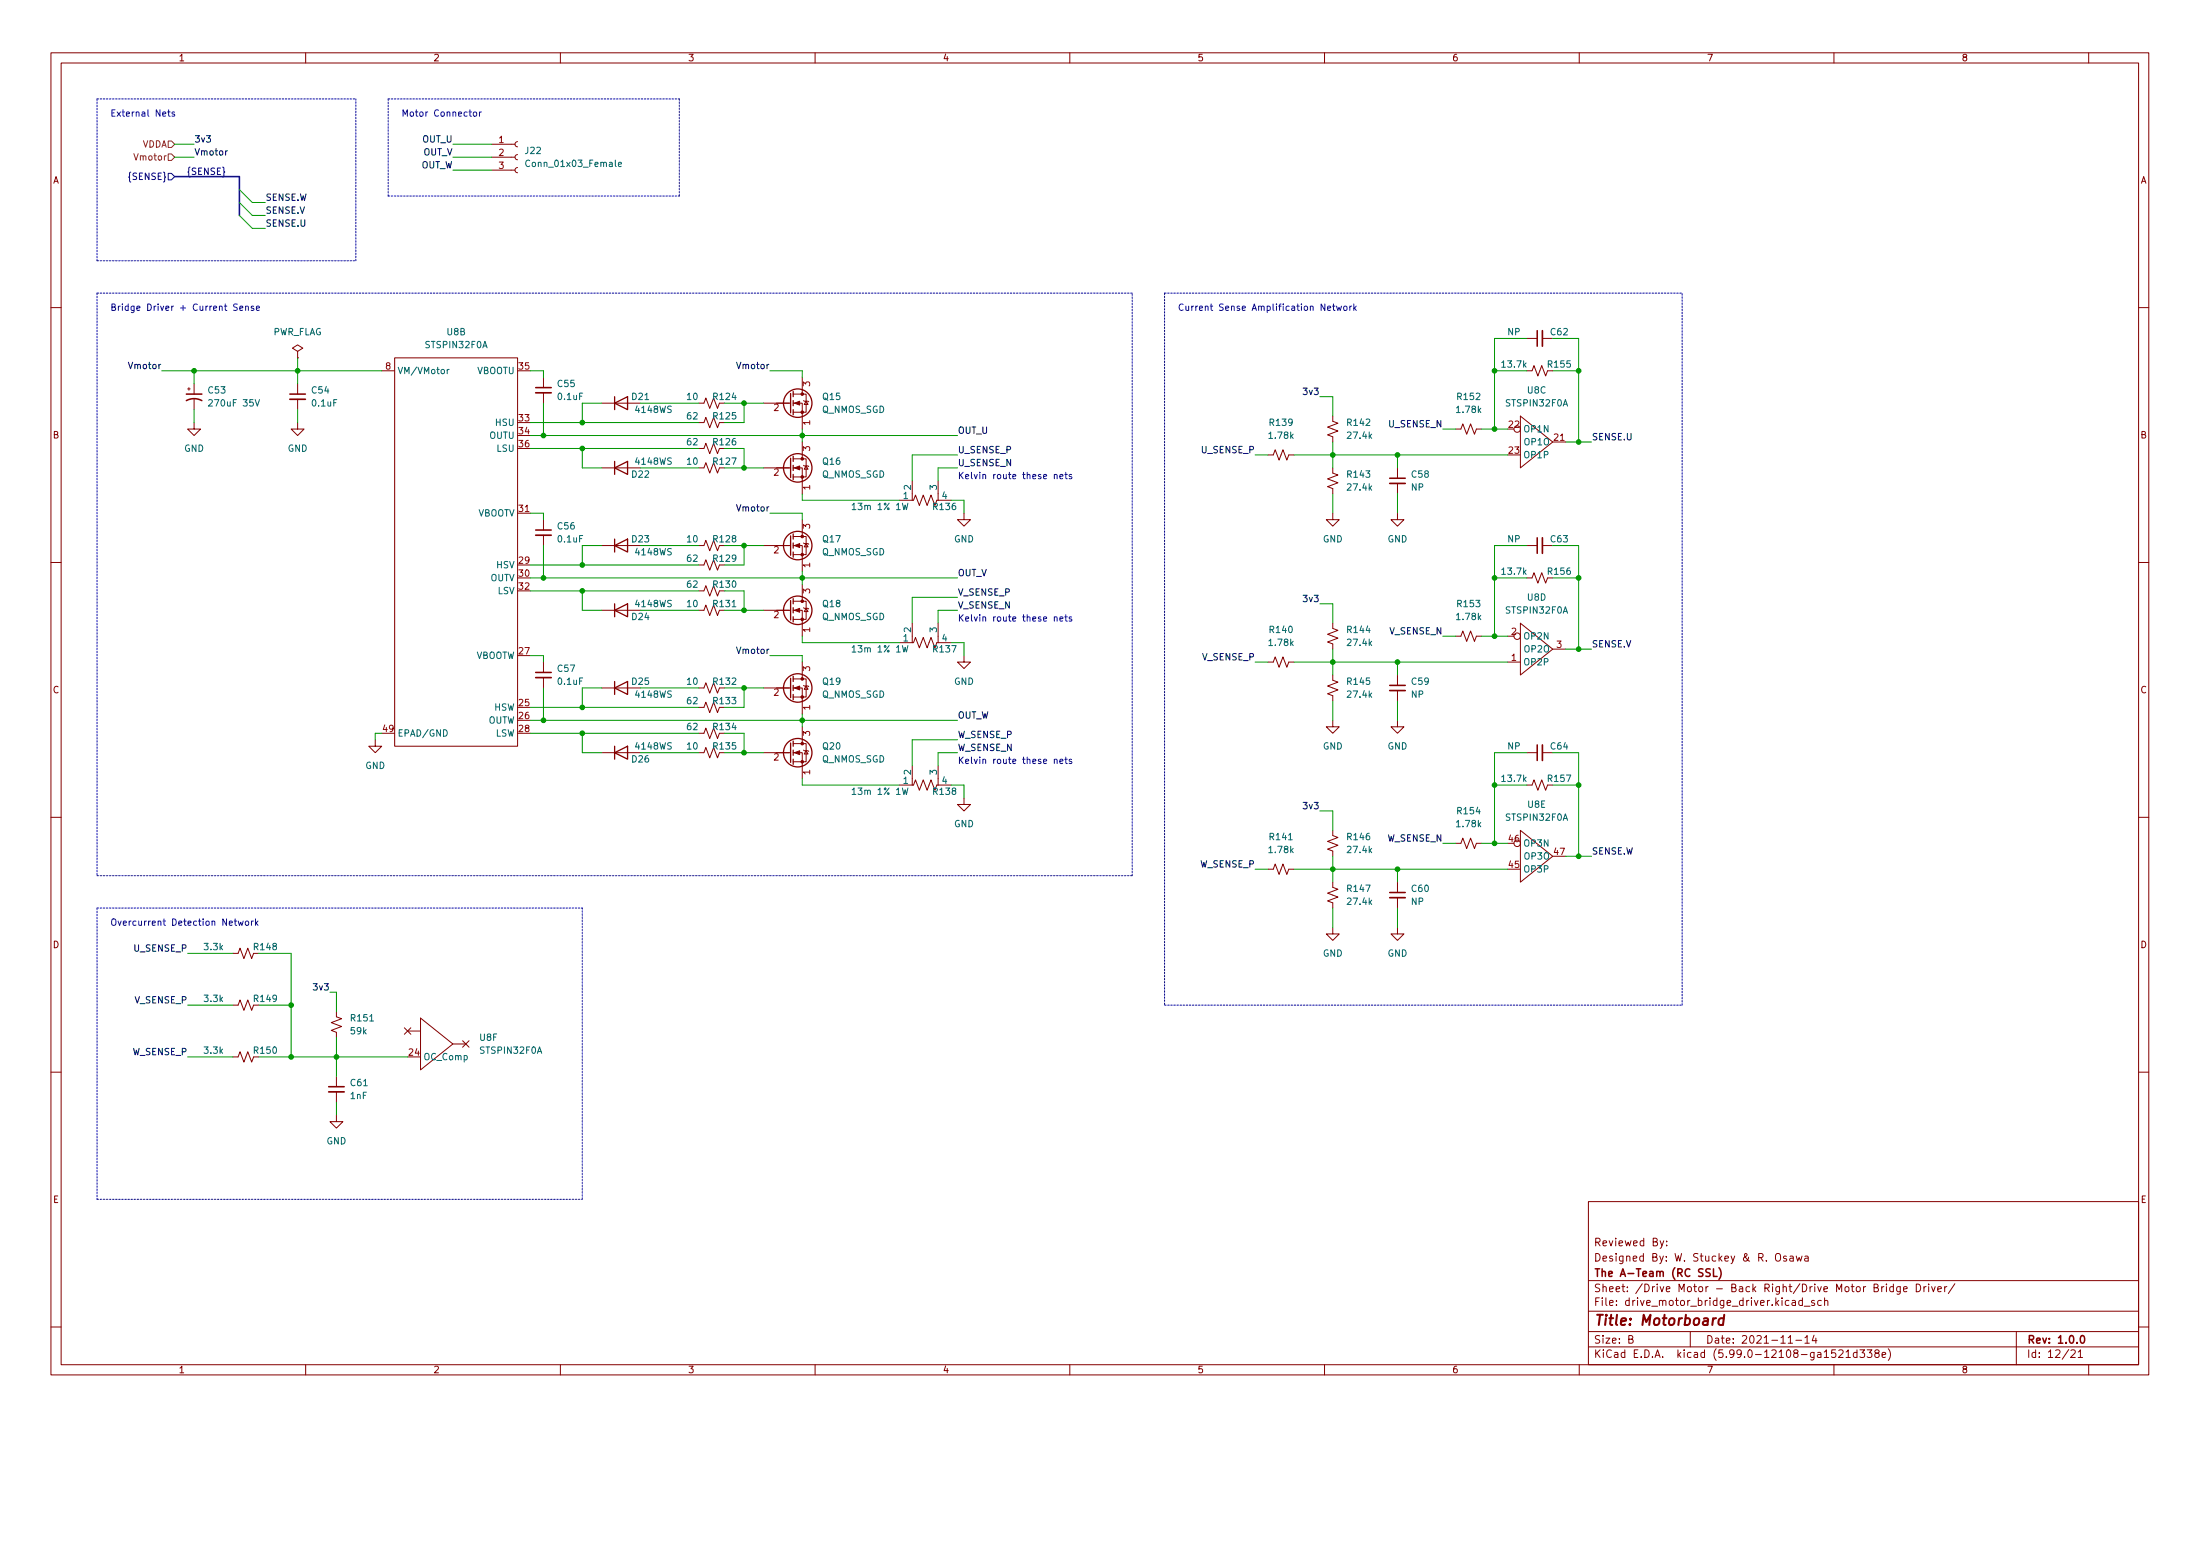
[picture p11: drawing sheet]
<svg xmlns="http://www.w3.org/2000/svg" width="297mm" height="210mm" viewBox="0 0 297 210" stroke-linecap="round" stroke-linejoin="round" font-family="sans-serif">
<g fill="none" stroke="#840000" stroke-width=".14">
<path d="M6.9 7.1h283.2v178.4h-283.2zM8.3 8.5h280.4v175.7h-280.4zM41.3 7.1v1.4M66.4 19.5h3.1M69.9 19.1l-.3 .1-.1 .3 .1 .2 .3 .1M75.7 7.1v1.4M110.1 7.1v1.4M144.4 7.1v1.4M178.8 7.1v1.4M213.2 7.1v1.4M247.6 7.1v1.4M282 7.1v1.4"/>
<path d="M66.4 23h3.1M66.4 21.2h3.1M69.9 22.6l-.3 .1-.1 .3 .1 .2 .3 .1M69.9 20.9l-.3 .1-.1 .2 .1 .3 .3 .1M6.9 41.5h1.4M25.3 52.5h.4M25.5 52.3v.4M26.2 57v.9h.9l-.9 .9-.9-.9h.9M26.2 51.8v1.4M26.2 53.9v1.4M40.2 57v.9h.9l-.9 .9-.9-.9h.9M40.2 47.4l.7-.4-.7-.5-.7 .5 .7 .4v.9"/>
<path d="M40.2 48.3h.1M40.2 51.8v1.4M40.2 53.9v1.4M51.5 50h1.8M53.3 48.3h16.6v52.4h-16.6zM73.4 50.9v1.4M73.4 53v1.4M81.2 54.4h5.3M94.3 57h.7l.3-.7 .5 1.4 .6-1.4 .5 1.4 .2-.7M94.3 54.4h.7l.3-.7 .5 1.4 .6-1.4 .5 1.4 .2-.7h.7M103.1 54.4h3.6M107.1 54.4h1.2v3.5"/>
<path d="M107.1 53.2h1.7v2.4h-1.7M108.3 50.9v2.3M108.3 59.6v2.3M108.5 54.1l.7 .1M108.8 54.1l.3 .5h-.5zM179.9 56.2v.7l.7 .2-1.4 .5 1.4 .6-1.4 .5 .7 .3v.6M196.5 57.9h.7l.3-.7 .5 1.4 .6-1.4 .5 1.4 .2-.7h.7M205.3 56.2l4.3 3.4-4.3 3.5zM206.2 50h.7l.2-.7 .5 1.4 .6-1.4 .5 1.4 .2-.7M206.2 45.7h1.4M208.3 45.7h1.3M209.6 59.6h1.8"/>
<path d="M288.7 41.5h1.4M6.9 75.9h1.4M69.9 69.3h1.7M73.4 70.1v1.4M73.4 72.2v1.4M81.2 63.1h5.3M81.2 73.6h5.3M94.3 79.7h.7l.3-.7 .5 1.4 .6-1.4 .5 1.4 .2-.7M94.3 63.1h.7l.3-.7 .5 1.4 .6-1.4 .5 1.4 .2-.7h.7M94.3 60.5h.7l.3-.7 .5 1.4 .6-1.4 .5 1.4 .2-.7M94.3 73.6h.7l.3-.7 .5 1.4 .6-1.4 .5 1.4 .2-.7M94.3 76.2h.7l.3-.7 .5 1.4 .6-1.4 .5 1.4 .2-.7"/>
<path d="M103.1 63.1h3.6M103.1 73.6h3.6M107.1 63.1h1.2v3.5M107.1 61.9h1.7v2.5h-1.7M107.1 73.6h1.2v3.5M107.1 72.4h1.7v2.4h-1.7M108.3 70.1v2.3M108.3 78.9v2.2M108.5 62.8l.7 .2M108.5 73.3l.7 .2M108.8 62.9l.3 .4h-.5zM108.8 73.4l.3 .4h-.5z"/>
<path d="M121.4 67.5h1.9l.3-.7 .5 1.4 .6-1.4 .5 1.4 .5-1.4 .5 1.4 .3-.7h1.9M123.2 64.9v2.6M126.7 64.9v2.6M130.2 69.3v.8h.8l-.8 .9-.9-.9h.9M171.2 61.4h.7l.3-.7 .5 1.4 .5-1.4 .5 1.4 .3-.7h.7M179.9 69.3v.8h.9l-.9 .9-.8-.9h.8M179.9 63.1v.7l.7 .3-1.4 .5 1.4 .6-1.4 .5 .7 .2v.7M188.7 69.3v.8h.9l-.9 .9-.9-.9h.9M188.7 63.1v1.4M188.7 65.2v1.4M206.2 78h.7l.2-.7 .5 1.4 .6-1.4 .5 1.4 .2-.7M206.2 73.6h1.4"/>
<path d="M208.3 73.6h1.3M288.7 75.9h1.4M50.7 99.8v.9h.8l-.8 .9-.9-.9h.9M73.4 89.3v1.4M73.4 91.4v1.4M81.2 82.4h5.3M81.2 92.8h5.3M94.3 92.8h.7l.3-.7 .5 1.4 .6-1.4 .5 1.4 .2-.7M94.3 82.4h.7l.3-.7 .5 1.4 .6-1.4 .5 1.4 .2-.7M94.3 95.5h.7l.3-.7 .5 1.4 .6-1.4 .5 1.4 .2-.7M94.3 99h.7l.3-.7 .5 1.4 .6-1.4 .5 1.4 .2-.7M103.1 82.4h3.6"/>
<path d="M103.1 92.8h3.6M107.1 82.4h1.2v3.5M107.1 81.1h1.7v2.5h-1.7M107.1 92.8h1.2v3.5M107.1 91.6h1.7v2.5h-1.7M108.3 89.3v2.3M108.3 98.1v2.3M108.5 82l.7 .2M108.5 92.5l.7 .2M108.8 82.1l.3 .4h-.5zM108.8 92.6l.3 .4h-.5zM121.4 86.7h1.9l.3-.7 .5 1.4 .6-1.4 .5 1.4 .5-1.4 .5 1.4 .3-.7h1.9"/>
<path d="M123.2 84.1v2.6M126.7 84.1v2.6M130.2 88.5v.8h.8l-.8 .9-.9-.9h.9M171.2 89.3h.7l.3-.6 .5 1.3 .5-1.3 .5 1.3 .3-.7h.7M179.9 91.1v.7l.7 .3-1.4 .5 1.4 .5-1.4 .5 .7 .3v.7M179.9 97.2v.9h.9l-.9 .9-.8-.9h.8M179.9 84.1v.7l.7 .3-1.4 .5 1.4 .5-1.4 .5 .7 .3v.7M188.7 97.2v.9h.9l-.9 .9-.9-.9h.9M188.7 91.1v1.4M188.7 93.2v1.4M196.5 85.9h.7l.3-.7 .5 1.4 .6-1.4 .5 1.4 .2-.7h.7M203.5 85.9h.9"/>
<path d="M203.5 89.3h1.8M205.3 84.1l4.3 3.5-4.3 3.5zM209.6 87.6h1.8M6.9 110.3h1.4M81.2 101.6h5.3M94.3 101.6h.7l.3-.7 .5 1.4 .6-1.4 .5 1.4 .2-.7M103.1 101.6h3.6M107.1 101.6h1.2v3.5M107.1 100.4h1.7v2.4h-1.7M108.5 101.2l.7 .2M108.8 101.3l.3 .5h-.5zM121.4 105.9h1.9l.3-.7 .5 1.4 .6-1.4 .5 1.4 .5-1.4 .5 1.4 .3-.7h1.9"/>
<path d="M123.2 103.3v2.6M126.7 103.3v2.6M130.2 107.7v.9h.8l-.8 .8-.9-.8h.9M171.2 117.3h.7l.3-.7 .5 1.4 .5-1.4 .5 1.4 .3-.7h.7M179.9 119v.7l.7 .3-1.4 .5 1.4 .6-1.4 .5 .7 .2v.7M179.9 112.1v.7l.7 .2-1.4 .5 1.4 .6-1.4 .5 .7 .3v.7M188.7 119v1.4M196.5 113.8h.7l.3-.7 .5 1.4 .6-1.4 .5 1.4 .2-.7h.7M205.3 112.1l4.3 3.5-4.3 3.4zM206.2 105.9h.7l.2-.7 .5 1.4 .6-1.4 .5 1.4 .2-.7M206.2 101.6h1.4M208.3 101.6h1.3"/>
<path d="M288.7 110.3h1.4M31.4 128.7h.7l.3-.7 .5 1.4 .6-1.4 .5 1.4 .2-.7M31.4 135.6h.7l.3-.7 .5 1.4 .6-1.4 .5 1.4 .2-.7M45.4 136.5v.7l.7 .3-1.4 .5 1.4 .5-1.4 .6 .7 .2v.7M54.6 138.7l.9 .9M55 139.1h1.8M55.5 138.7l-.9 .9M56.8 137.4l4.3 3.5-4.3 3.5zM179.9 125.2v.8h.9l-.9 .9-.8-.9h.8M188.7 125.2v.8h.9l-.9 .9-.9-.9h.9M188.7 121.1v1.4M6.9 144.7h1.4"/>
<path d="M31.4 142.6h.7l.3-.7 .5 1.4 .6-1.4 .5 1.4 .2-.7M45.4 150.5v.9h.9l-.9 .8-.8-.8h.8M45.4 145.3v1.4M45.4 147.4v1.3M61.1 140.9h1.8M62.5 140.5l.8 .8M63.3 140.5l-.8 .8M288.7 144.7h1.4M6.9 179.1h1.4M214.5 162.2h74.2v22h-74.2zM214.5 179.7h74.2M214.5 177h74.2"/>
<path d="M214.5 172.8h74.2M224.1 167.4l.3 .7M224.6 167.4l-.3 1-.2 .1M225 168v.1M225 167.5v.1M228.2 179.7v2.1M239.9 169.2a.34 .34 0 0 1 .3 0 .34 .34 0 0 1 .2 .3v.4a.34 .34 0 0 1-.3 .3 .34 .34 0 0 1-.4-.3v-.4zM241.2 169.6l-.3-.1-.1 .2v.1l.4 .1v.2h-.4M241.7 169.6h.4v.6M242 175.5h.4v.7M242.1 169.8h-.3a.2 .2 0 0 0-.2 .2 .2 .2 0 0 0 .2 .2l.3-.1M242.4 175.7l-.3 .1-.2 .1 .2 .3 .3-.1"/>
<path d="M242.5 169.5l.2 .7 .2-.5 .2 .5 .2-.7M243.4 175.5h-.3l-.2 .2 .1 .4h.4M243.4 175.1v1.1M243.6 176.3h.8M243.7 169.6h.4v.6M244.1 169.8h-.3l-.1 .1 .1 .3 .3-.1M245 175.5h-.3l-.1 .1v.2l.4 .1v.2h-.4M245.9 175.5h-.3l-.2 .2 .1 .4h.4M246.4 175.6l.1-.1h.2l.1 .7M246.4 175.1v1.1M253 173.8l.5-.1 .1-.2-.1-.2h-.5v1h.4l.2-.2a.27 .27 0 0 0-.2-.3M254.1 173.6v.7"/>
<path d="M254.4 173.6l-.2 .1-.1 .1M254.7 173.3v.1M254.7 173.6v.7M255.6 173.7l-.3-.1-.2 .2 .1 .5h.4M255.6 173.3v1M256.6 173.6v.9l-.2 .2-.3-.1M256.6 173.7l-.3-.1-.2 .2 .1 .5h.4M257 174l.5-.1v-.2l-.3-.1-.2 .2 .1 .5h.4M258.7 173.3a.52 .52 0 0 1 .6 .5 .52 .52 0 0 1-.6 .5zM259.8 173.6v.7M260.1 173.6l-.2 .1-.1 .1M260.4 173.3v.1"/>
<path d="M260.4 173.6v.7M260.8 173.6l.2 .7 .3-.7M261.6 174l.5-.1v-.2l-.3-.1-.2 .2 .1 .5h.4M262.6 173.6v.7M262.9 173.6l-.2 .1-.1 .1M263.9 173.2l-.8 1.4M272.2 179.7v4.5M288.7 179.1h1.4M41.3 184.2v1.3M75.7 184.2v1.3M110.1 184.2v1.3M144.4 184.2v1.3"/>
<path d="M178.8 184.2v1.3M213.2 184.2v1.3M214.5 181.8h74.2M219.9 180.7h.5l.1-.2-.1-.2-.5-.1v1.1h.4l.2-.2a.27 .27 0 0 0-.2-.4M241.4 181.3h.6M242.5 180.9h.8M243.7 180.5l.3-.3v1.1M243.7 181.3h.6M244.9 180.2l-.2 .7h.6M245.2 180.6v.7M247.6 184.2v1.3M247.8 182.2h-.5v.5l.1-.1h.4l.1 .2-.1 .3-.1 .1-.4-.1"/>
<path d="M248.3 182.3l.4-.1 .1 .1 .1 .2-.7 .7h.7M249.3 182.5l.2-.3v1M249.3 183.2h.5M250.7 182.6l-.3-.1-.2 .2 .1 .4h.4M250.7 182.2v1M251.1 182.2h.7l-.4 .4 .3 .1v.4l-.1 .1-.5-.1M252.1 182.2h.6l-.3 .4 .3 .1v.4l-.2 .1-.4-.1M253.3 182.6l-.2-.2 .1-.1 .1-.1h.3l.1 .2v.1l-.5 .2-.1 .1v.2l.2 .2 .3-.1 .1-.1v-.3l-.2-.1M254.1 182.9l.5-.1v-.2l-.3-.1-.2 .2 .1 .4h.4M254.9 182a1.18 1.18 0 0 1 0 1.6M279.6 182.3l.4-.1 .2 .1v.2l-.6 .7h.6M280.6 182.5l.3-.3v1"/>
<path d="M280.6 183.2h.6M282 184.2v1.3"/>
<circle cx="204.8" cy="57.9" r=".44"/>
<circle cx="204.8" cy="85.9" r=".44"/>
<circle cx="204.8" cy="113.8" r=".44"/>
</g>
<g fill="none" stroke="#840000" stroke-width=".21">
<path d="M25.2 53.2h2.1M25.2 54.1a2.18 2.18 0 0 1 2.1 0M39.1 53.2h2.1M72.3 52.3h2.1M207.6 44.6v2.1M72.3 71.5h2.1M187.6 64.5h2.1M207.6 72.6v2.1M72.3 90.7h2.1M187.6 92.5h2.1M207.6 100.5v2.1M187.6 120.4h2.1"/>
<path d="M44.4 146.7h2.1M230.9 171.3l-.4-.1-.2 .2 .1 .3 .5 .2v.3l-.2 .1-.4-.1M231.4 171.2v1.1h.4M232.1 171.1a1.18 1.18 0 0 1 0 1.6M281 180.3l.1-.1a.55 .55 0 0 1 .4 .6 .55 .55 0 0 1-.4 .5 .69 .69 0 0 1-.1-1z"/>
</g>
<path d="M232.7 178a.45 .45 0 0 0-.6 .2l-.1 .3 .1 .2h.5M232.8 177.4l-.2 1.4" fill="none" stroke="#840000" stroke-width=".28"/>
<g fill="none" stroke="#006464" stroke-width=".14">
<path d="M71.5 21.7a.41 .41 0 0 0-.6 .3 .41 .41 0 0 0 .5 .5l.1-.1M83.5 22.2l.4-.1v-.2h-.3l-.1 .1v.4h.4M28.2 54l.3-.1 .2 .3-.6 .6h.6M34.5 53.9l.2 .9 .3-.9M60.4 49.9v.5M60.6 49.9l-.2 .1M115.1 68.2l.2-.3v.9M115.1 68.8h.5M121.8 67.9l.2 .9 .2-.6 .2 .6 .2-.9M59.9 98.5a.44 .44 0 0 1 .5 .4 .44 .44 0 0 1-.5 .5zM115.1 87.4l.2-.3v.9M115.1 88h.5"/>
<path d="M121.8 87.1l.2 .9 .2-.6 .2 .6 .2-.9M115.1 106.6l.2-.3v.9M115.1 107.2h.5M121.8 106.3l.2 .9 .2-.6 .2 .6 .2-.9"/>
</g>
<path d="M39.1 53.9h2.1M72.3 53h2.1M208.3 44.6v2.1M72.3 72.2h2.1M187.6 65.2h2.1M208.3 72.6v2.1M72.3 91.4h2.1M187.6 93.2h2.1M208.3 100.5v2.1M187.6 121.1h2.1M44.4 147.4h2.1" fill="none" stroke="#840000" stroke-width=".23"/>
<g fill="none" stroke="#840000" stroke-width=".17">
<path d="M83 54.4l1.7-.9v1.8zM83 53.5v1.8M106.7 53.1v2.6M107.1 52.8v.7M107.1 54.1v.7M107.1 55.3v.7M83 63.1l1.7-.8v1.7zM83 73.6l1.7-.8v1.7zM83 62.3v1.7M83 72.8v1.7M106.7 61.8v2.7M106.7 72.3v2.6"/>
<path d="M107.1 61.6v.7M107.1 62.8v.7M107.1 64v.7M107.1 72.1v.7M107.1 73.3v.7M107.1 74.5v.7M83 82.4l1.7-.9v1.7zM83 92.8l1.7-.8v1.7zM83 81.5v1.7M83 92v1.7M106.7 81.1v2.6M106.7 91.5v2.7"/>
<path d="M107.1 80.8v.7M107.1 82v.7M107.1 83.2v.7M107.1 91.3v.7M107.1 92.5v.7M107.1 93.7v.7M83 101.6l1.7-.9v1.8zM83 100.7v1.8M106.7 100.3v2.6M107.1 100v.7M107.1 101.2v.7M107.1 102.5v.7"/>
<circle cx="107.7" cy="54.4" r="1.92"/>
<circle cx="107.7" cy="73.6" r="1.92"/>
<circle cx="107.7" cy="63.1" r="1.92"/>
<circle cx="107.7" cy="82.4" r="1.92"/>
<circle cx="107.7" cy="92.8" r="1.92"/>
<circle cx="107.7" cy="101.6" r="1.92"/>
</g>
<g fill="#840000" stroke="#840000" stroke-width=".14">
<path d="M107.3 54.4l.7-.3v.6z"/>
<path d="M107.3 63.1l.7-.2v.5z"/>
<path d="M107.3 82.4l.7-.3v.5z"/>
<path d="M107.3 101.6l.7-.3v.5z"/>
<path d="M107.3 92.8l.7-.2v.5z"/>
<path d="M107.3 73.6l.7-.2v.5z"/>
<circle cx="108.3" cy="55.6" r=".17"/>
<circle cx="108.3" cy="53.2" r=".17"/>
<circle cx="108.3" cy="64.4" r=".17"/>
<circle cx="108.3" cy="61.9" r=".17"/>
<circle cx="108.3" cy="83.6" r=".17"/>
<circle cx="108.3" cy="81.1" r=".17"/>
<circle cx="108.3" cy="102.8" r=".17"/>
<circle cx="108.3" cy="100.4" r=".17"/>
<circle cx="108.3" cy="94.1" r=".17"/>
<circle cx="108.3" cy="91.6" r=".17"/>
<circle cx="108.3" cy="74.8" r=".17"/>
<circle cx="108.3" cy="72.4" r=".17"/>
</g>
<path d="M22.7 19h.4l.5 .5-.5 .4h-.4zM22.7 20.8h.4l.5 .4-.5 .4h-.4z" fill="none" stroke="#725600" stroke-width=".14"/>
<path d="M22.7 23.4h.4l.5 .4-.5 .5h-.4z" fill="none" stroke="#000084" stroke-width=".14"/>
<path d="M30.7 20.3l-.2 .2" fill="none" stroke="#0f0f0f" stroke-width=".14"/>
<g fill="none" stroke="#0000c2" stroke-width=".14">
<path d="M22.6 15.1h.4M22.8 14.8v.8l.2 .1M23.6 15.1h-.3l-.1 .1 .1 .2h.3v.2h-.4M63.3 15.1h.4M63.4 14.8v.8l.3 .1M63.9 15.2l.2-.1 .2 .1 .1 .3-.1 .1h-.4zM64.7 15.1v.6M65 15.1l-.3 .2M32 41.1l-.3-.1-.2 .2 .1 .2 .4 .2v.2l-.1 .1h-.4M32.4 41.6l.4-.1-.1-.1-.2-.1-.1 .1v.5h.3M33.2 41.4h.3v.5M33.2 41.3v.6"/>
<path d="M34.2 41.4l-.2-.1-.1 .1 .1 .2h.2v.3h-.3M34.6 41.6l.4-.1v-.1l-.3-.1-.1 .1 .1 .5h.3M179.3 41.6l.4-.1-.1-.1-.2-.1-.1 .1v.5h.3M179.9 41.3h.4M180 41v.8l.3 .1M180.5 41.3l.1 .6 .2-.4 .2 .4 .1-.6M181.5 41.4l.1-.1 .2 .1 .1 .3-.1 .2-.3-.1zM182.2 41.3v.6M182.5 41.3l-.3 .2M182.8 41v.9M182.9 41.6l.2 .3M183.1 41.3l-.3 .3"/>
<path d="M142.4 64.1h.3v.5M142.4 64v.6M143.1 64.3l.4-.1v-.1l-.3-.1-.1 .2v.4h.4M143.8 64h.3M143.9 63.7v.8l.2 .1M144.7 64.1l-.2-.1-.1 .2v.1l.3 .1v.2h-.3M142.4 83.3h.3v.5M142.4 83.2v.6M143.1 83.5h.4v-.2l-.3-.1-.1 .2v.4h.4M143.8 83.2h.3M143.9 83v.7l.2 .1M144.7 83.3l-.2-.1-.1 .2v.1l.3 .1v.2h-.3"/>
<path d="M142.4 102.5h.3v.5M142.4 102.5v.5M143.1 102.8l.4-.1v-.2h-.3l-.1 .1v.4h.4M143.8 102.5h.3M143.9 102.2v.7l.2 .1M144.7 102.5h-.2l-.1 .1v.1l.3 .1v.2h-.3M32.2 124.3l.1 .6 .2-.4 .2 .4 .1-.6M33.2 124.4l.1-.1 .2 .1 .1 .3-.1 .1h-.3zM34 124.3v.6M34.2 124.3l-.2 .2M34.5 124v.9M34.6 124.5l.2 .4"/>
<path d="M34.8 124.3l-.3 .3"/>
</g>
<g fill="none" stroke="#0000c2" stroke-width=".14" stroke-dasharray=".2 .2">
<path d="M13.1 13.4h34.9M13.1 13.4v21.8M52.4 13.4v13.1M52.4 13.4h39.3M13.1 35.2h34.9M13.1 39.6h139.8M13.1 39.6v78.6M48 35.2v-21.8M52.4 26.5h39.3M91.7 26.5v-13.1M157.2 39.6h69.9M157.2 39.6v96"/>
<path d="M13.1 118.2h139.8M152.9 118.2v-78.6M13.1 122.5v39.4M13.1 122.5h65.5M157.2 135.6h69.9M227.1 135.6v-96M13.1 161.9h65.5M78.6 161.9v-39.4"/>
</g>
<path d="M23.6 23.8h8.7v5.3" fill="none" stroke="#000084" stroke-width=".21"/>
<g fill="none" stroke="#009600" stroke-width=".14">
<path d="M23.6 19.5h2.6M61.1 19.5h5.3M23.6 21.2h2.6M32.3 29.1l1.8 1.7h1.7M32.3 27.3l1.8 1.8h1.7M32.3 25.6l1.8 1.7h1.7M61.1 21.2h5.3M61.1 23h5.3M21.8 50h29.7M26.2 50v1.8M26.2 55.3v1.7M40.2 48.3v3.5"/>
<path d="M40.2 55.3v1.7M71.6 50h1.8v.9M71.6 57h22.7M71.6 58.8h57.7M73.4 54.4v4.4M81.2 54.4h-2.6v2.6M86.5 54.4h7.8M97.8 54.4h5.3M100.5 54.4v2.6h-2.7M104 50h4.3v.9M108.3 57.9v1.7M178.2 53.5h1.7v2.7"/>
<path d="M179.9 59.6v3.5M194.8 57.9h1.7M200 57.9h3.5M201.8 50h4.4M206.2 45.7h-4.4v12.2M209.6 50h3.5M209.6 45.7h3.5v13.9M211.4 59.6h3.5M71.6 69.3h1.8v.8M71.6 76.2h22.7M71.6 79.7h22.7M71.6 60.5h22.7"/>
<path d="M71.6 78h57.7M73.4 73.6v4.4M78.6 60.5v2.6h2.6M78.6 79.7v2.7h2.6M81.2 73.6h-2.6v2.6M86.5 63.1h7.8M86.5 73.6h7.8M97.8 63.1h5.3M97.8 73.6h5.3M97.8 79.7h2.7v2.7M97.8 60.5h2.7v2.6M100.5 73.6v2.6h-2.7"/>
<path d="M104 69.3h4.3v.8M108.3 66.6v.9h13.1M108.3 77.1v1.8M128.4 67.5h1.8v1.8M129.3 63.1h-2.6v1.8M129.3 61.4h-6.1v3.5M169.5 61.4h1.7M174.7 61.4h28.8M179.9 66.6v2.7M188.7 61.4v1.7M188.7 66.6v2.7M201.8 78h4.4"/>
<path d="M206.2 73.6h-4.4v12.3M209.6 73.6h3.5v14M209.6 78h3.5M51.5 99h-.8v.8M71.6 88.5h1.8v.8M71.6 99h22.7M71.6 97.2h57.7M71.6 95.5h22.7M73.4 92.8v4.4M78.6 99v2.6h2.6M81.2 92.8h-2.6v2.7M86.5 82.4h7.8"/>
<path d="M86.5 92.8h7.8M97.8 99h2.7v2.6M97.8 82.4h5.3M97.8 92.8h5.3M100.5 92.8v2.7h-2.7M104 88.5h4.3v.8M108.3 85.9v.8h13.1M108.3 96.3v1.8M128.4 86.7h1.8v1.8M129.3 82.4h-2.6v1.7M129.3 80.6h-6.1v3.5M129.3 99.8h-6.1v3.5"/>
<path d="M169.5 89.3h1.7M174.7 89.3h28.8M178.2 81.5h1.7v2.6M179.9 87.6v3.5M179.9 94.6v2.6M188.7 89.3v1.8M188.7 94.6v2.6M194.8 85.9h1.7M200 85.9h3.5M211.4 87.6h3.5M86.5 101.6h7.8M97.8 101.6h5.3"/>
<path d="M108.3 105.1v.8h13.1M128.4 105.9h1.8v1.8M129.3 101.6h-2.6v1.7M169.5 117.3h1.7M174.7 117.3h28.8M178.2 109.4h1.7v2.7M179.9 115.6v3.4M188.7 117.3v1.7M194.8 113.8h1.7M200 113.8h3.5M201.8 105.9h4.4M206.2 101.6h-4.4v12.2"/>
<path d="M209.6 101.6h3.5v14M209.6 105.9h3.5M211.4 115.6h3.5M25.3 128.7h6.1M25.3 135.6h6.1M34.9 128.7h4.4v13.9M34.9 135.6h4.4M44.6 133.9h.8v2.6M179.9 122.5v2.7M188.7 122.5v2.7M25.3 142.6h6.1M34.9 142.6h20.1"/>
<path d="M45.4 140v5.3M45.4 148.7v1.8"/>
</g>
<g fill="#009600" stroke="#009600" stroke-width=".14">
<circle cx="26.2" cy="50" r=".31"/>
<circle cx="40.2" cy="50" r=".31"/>
<circle cx="100.5" cy="63.1" r=".31"/>
<circle cx="100.5" cy="73.6" r=".31"/>
<circle cx="100.5" cy="92.8" r=".31"/>
<circle cx="100.5" cy="101.6" r=".31"/>
<circle cx="108.3" cy="97.2" r=".31"/>
<circle cx="78.6" cy="99" r=".31"/>
<circle cx="78.6" cy="95.5" r=".31"/>
<circle cx="45.4" cy="142.6" r=".31"/>
<circle cx="39.3" cy="142.6" r=".31"/>
<circle cx="39.3" cy="135.6" r=".31"/>
<circle cx="78.6" cy="60.5" r=".31"/>
<circle cx="78.6" cy="76.2" r=".31"/>
<circle cx="100.5" cy="82.4" r=".31"/>
<circle cx="100.5" cy="54.4" r=".31"/>
<circle cx="73.4" cy="97.2" r=".31"/>
<circle cx="78.6" cy="79.7" r=".31"/>
<circle cx="73.4" cy="78" r=".31"/>
<circle cx="78.6" cy="57" r=".31"/>
<circle cx="73.4" cy="58.8" r=".31"/>
<circle cx="108.3" cy="58.8" r=".31"/>
<circle cx="108.3" cy="78" r=".31"/>
<circle cx="188.7" cy="117.3" r=".31"/>
<circle cx="201.8" cy="113.8" r=".31"/>
<circle cx="179.9" cy="117.3" r=".31"/>
<circle cx="201.8" cy="105.9" r=".31"/>
<circle cx="179.9" cy="89.3" r=".31"/>
<circle cx="188.7" cy="89.3" r=".31"/>
<circle cx="179.9" cy="61.4" r=".31"/>
<circle cx="213.1" cy="105.9" r=".31"/>
<circle cx="213.1" cy="115.6" r=".31"/>
<circle cx="213.1" cy="78" r=".31"/>
<circle cx="201.8" cy="78" r=".31"/>
<circle cx="201.8" cy="85.9" r=".31"/>
<circle cx="213.1" cy="87.6" r=".31"/>
<circle cx="188.7" cy="61.4" r=".31"/>
<circle cx="213.1" cy="59.6" r=".31"/>
<circle cx="213.1" cy="50" r=".31"/>
<circle cx="201.8" cy="50" r=".31"/>
<circle cx="201.8" cy="57.9" r=".31"/>
</g>
<text font-size="1.9" fill="#840000" x="215.2" y="178.9">Title: Motorboard</text>
<g font-size="1.4" fill="#840000">
<text x="215.2" y="172.3">The A-Team (RC SSL)</text>
<text x="215.2" y="170.2">Designed By: W. Stuckey &amp; R. Osawa</text>
<text x="215.2" y="168.2">Reviewed By:</text>
<text x="215.2" y="176.2">File: drive_motor_bridge_driver.kicad_sch</text>
<text x="215.2" y="174.4">Sheet: /Drive Motor - Back Right/Drive Motor Bridge Driver/</text>
<text x="215.2" y="183.2">KiCad E.D.A. kicad (5.99.0-12108-ga1521d338e)</text>
<text x="215.2" y="181.3">Size: B</text>
<text x="230.3" y="181.3">Date: 2021-11-14</text>
<text x="273.6" y="181.3">Rev: 1.0.0</text>
<text x="273.6" y="183.2">Id: 12/21</text>
</g>
<g font-size="1.2" fill="#840000">
<text x="24.1" y="8.3">1</text>
<text x="58.5" y="8.3">2</text>
<text x="92.9" y="8.3">3</text>
<text x="127.2" y="8.3">4</text>
<text x="161.6" y="8.3">5</text>
<text x="196" y="8.3">6</text>
<text x="230.4" y="8.3">7</text>
<text x="264.8" y="8.3">8</text>
<text x="7.1" y="24.8">A</text>
<text x="289" y="24.8">A</text>
<text x="7.1" y="59.2">B</text>
<text x="289" y="59.2">B</text>
<text x="7.1" y="93.6">C</text>
<text x="289" y="93.6">C</text>
<text x="7.1" y="127.9">D</text>
<text x="289" y="127.9">D</text>
<text x="7.2" y="162.3">E</text>
<text x="289" y="162.3">E</text>
<text x="24.1" y="185.3">1</text>
<text x="58.5" y="185.3">2</text>
<text x="92.9" y="185.3">3</text>
<text x="127.2" y="185.3">4</text>
<text x="161.6" y="185.3">5</text>
<text x="196" y="185.3">6</text>
<text x="230.4" y="185.3">7</text>
<text x="264.8" y="185.3">8</text>
</g>
<g font-size="1.2" fill="#0000c2">
<text x="14.9" y="15.7">External Nets</text>
<text x="54.2" y="15.7">Motor Connector</text>
<text x="14.9" y="41.9">Bridge Driver + Current Sense</text>
<text x="159" y="41.9">Current Sense Amplification Network</text>
<text x="129.3" y="64.6">Kelvin route these nets</text>
<text x="129.3" y="83.9">Kelvin route these nets</text>
<text x="129.3" y="103.1">Kelvin route these nets</text>
<text x="14.9" y="124.9">Overcurrent Detection Network</text>
</g>
<g font-size="1.2" fill="#725600">
<text x="18.3" y="21.6">Vmotor</text>
<text x="19.1" y="19.9">VDDA</text>
</g>
<g font-size="1.2" fill="#000084">
<text x="25.5" y="23.6">{SENSE}</text>
<text x="17.5" y="24.3">{SENSE}</text>
</g>
<g font-size="1.2" fill="#0f0f0f">
<text x="26.2" y="21">Vmotor</text>
<text x="26.2" y="19.2">3v3</text>
<text x="56.8" y="22.7">OUT_W</text>
<text x="57" y="19.2">OUT_U</text>
<text x="57.1" y="21">OUT_V</text>
<text x="35.8" y="27.1">SENSE.W</text>
<text x="35.8" y="28.8">SENSE.V</text>
<text x="35.8" y="30.6">SENSE.U</text>
<text x="17.6" y="49.8">Vmotor</text>
<text x="99.7" y="49.8">Vmotor</text>
<text x="176.2" y="53.3">3v3</text>
<text x="129.3" y="58.5">OUT_U</text>
<text x="187.6" y="57.7">U_SENSE_N</text>
<text x="214.9" y="59.4">SENSE.U</text>
<text x="129.3" y="62.9">U_SENSE_N</text>
<text x="129.3" y="61.2">U_SENSE_P</text>
<text x="162.3" y="61.2">U_SENSE_P</text>
<text x="99.7" y="69">Vmotor</text>
<text x="129.3" y="77.8">OUT_V</text>
<text x="129.3" y="82.1">V_SENSE_N</text>
<text x="129.3" y="80.4">V_SENSE_P</text>
<text x="176.2" y="81.2">3v3</text>
<text x="99.7" y="88.2">Vmotor</text>
<text x="162.4" y="89.1">V_SENSE_P</text>
<text x="187.6" y="85.6">V_SENSE_N</text>
<text x="214.9" y="87.4">SENSE.V</text>
<text x="129.3" y="99.6">W_SENSE_P</text>
<text x="129.3" y="97">OUT_W</text>
<text x="129.3" y="101.3">W_SENSE_N</text>
<text x="176.2" y="109.2">3v3</text>
<text x="187.3" y="113.6">W_SENSE_N</text>
<text x="162" y="117.1">W_SENSE_P</text>
<text x="214.9" y="115.3">SENSE.W</text>
<text x="18.2" y="128.4">U_SENSE_P</text>
<text x="18.2" y="135.4">V_SENSE_P</text>
<text x="42.5" y="133.7">3v3</text>
<text x="17.9" y="142.4">W_SENSE_P</text>
</g>
<g font-size="1.2" fill="#a90000">
<text x="67.4" y="19.3">1</text>
<text x="67.4" y="21">2</text>
<text x="67.4" y="22.8">3</text>
<text x="52.1" y="49.9">8</text>
<text x="70.1" y="49.9">35</text>
<text x="109.4" y="52.1" transform="rotate(-90 109.4 52.1)">3</text>
<text x="70.1" y="56.9">33</text>
<text x="70.1" y="58.6">34</text>
<text x="104.5" y="55.5">2</text>
<text x="109.4" y="57.4" transform="rotate(-90 109.4 57.4)">1</text>
<text x="203.7" y="57.7">22</text>
<text x="209.8" y="59.5">21</text>
<text x="70.1" y="60.3">36</text>
<text x="104.5" y="64.2">2</text>
<text x="109.4" y="60.9" transform="rotate(-90 109.4 60.9)">3</text>
<text x="203.7" y="61.2">23</text>
<text x="70.1" y="69.1">31</text>
<text x="109.4" y="71.3" transform="rotate(-90 109.4 71.3)">3</text>
<text x="109.4" y="66.1" transform="rotate(-90 109.4 66.1)">1</text>
<text x="70.1" y="76.1">29</text>
<text x="70.1" y="77.8">30</text>
<text x="104.5" y="74.7">2</text>
<text x="109.4" y="76.6" transform="rotate(-90 109.4 76.6)">1</text>
<text x="70.1" y="79.6">32</text>
<text x="104.5" y="83.4">2</text>
<text x="109.4" y="80.1" transform="rotate(-90 109.4 80.1)">3</text>
<text x="70.1" y="88.3">27</text>
<text x="109.4" y="85.3" transform="rotate(-90 109.4 85.3)">1</text>
<text x="204.1" y="89.2">1</text>
<text x="204.1" y="85.7">2</text>
<text x="210.2" y="87.4">3</text>
<text x="70.1" y="95.3">25</text>
<text x="104.5" y="93.9">2</text>
<text x="109.4" y="95.8" transform="rotate(-90 109.4 95.8)">1</text>
<text x="109.4" y="90.6" transform="rotate(-90 109.4 90.6)">3</text>
<text x="51.7" y="98.8">49</text>
<text x="70.1" y="97">26</text>
<text x="70.1" y="98.8">28</text>
<text x="109.4" y="99.3" transform="rotate(-90 109.4 99.3)">3</text>
<text x="104.5" y="102.6">2</text>
<text x="109.4" y="104.5" transform="rotate(-90 109.4 104.5)">1</text>
<text x="203.7" y="113.6">46</text>
<text x="203.7" y="117.1">45</text>
<text x="209.8" y="115.4">47</text>
<text x="55.2" y="142.5">24</text>
</g>
<g font-size="1.2" fill="#006464">
<text x="71" y="20.8">J22</text>
<text x="71.4" y="22.5">Conn_01x03_Female</text>
<text x="36.8" y="45.2">PWR_FLAG</text>
<text x="57.6" y="47">STSPIN32F0A</text>
<text x="60.4" y="45.2">U8B</text>
<text x="203.6" y="45.2">NP</text>
<text x="209.4" y="45.2">C62</text>
<text x="28.2" y="53.1">C53</text>
<text x="42.1" y="53.1">C54</text>
<text x="53.6" y="50.5">VM/VMotor</text>
<text x="64.3" y="50.5">VBOOTU</text>
<text x="75.3" y="52.2">C55</text>
<text x="75.4" y="54">0.1uF</text>
<text x="85.4" y="54">D21</text>
<text x="92.8" y="54">10</text>
<text x="96.4" y="54">R124</text>
<text x="111.1" y="54">Q15</text>
<text x="196.8" y="54">R152</text>
<text x="202.9" y="49.6">13.7k</text>
<text x="206.2" y="53.1">U8C</text>
<text x="209.1" y="49.6">R155</text>
<text x="28.6" y="54.8">270uF 35V</text>
<text x="42.2" y="54.8">0.1uF</text>
<text x="66.1" y="59.2">OUTU</text>
<text x="67" y="57.5">HSU</text>
<text x="85.9" y="55.7">4148WS</text>
<text x="92.8" y="56.6">62</text>
<text x="96.4" y="56.6">R125</text>
<text x="110.9" y="55.7">Q_NMOS_SGD</text>
<text x="171.4" y="59.2">1.78k</text>
<text x="171.5" y="57.5">R139</text>
<text x="182" y="57.5">R142</text>
<text x="182" y="59.2">27.4k</text>
<text x="196.8" y="55.7">1.78k</text>
<text x="203.4" y="54.8">STSPIN32F0A</text>
<text x="205.6" y="58.3">OP1N</text>
<text x="24.9" y="61">GND</text>
<text x="38.8" y="61">GND</text>
<text x="67.1" y="61">LSU</text>
<text x="85.4" y="64.5">D22</text>
<text x="85.9" y="62.7">4148WS</text>
<text x="92.8" y="62.7">10</text>
<text x="92.8" y="60.1">62</text>
<text x="96.4" y="62.7">R127</text>
<text x="96.4" y="60.1">R126</text>
<text x="110.9" y="64.5">Q_NMOS_SGD</text>
<text x="111.1" y="62.7">Q16</text>
<text x="182" y="64.5">R143</text>
<text x="190.6" y="64.5">C58</text>
<text x="205.6" y="61.8">OP1P</text>
<text x="205.9" y="60.1">OP1O</text>
<text x="64.4" y="69.7">VBOOTV</text>
<text x="75.3" y="71.4">C56</text>
<text x="115.5" y="68.8">13m 1% 1W</text>
<text x="122" y="67.3">1</text>
<text x="123" y="66.1" transform="rotate(-90 123 66.1)">2</text>
<text x="126.1" y="68.8">R136</text>
<text x="126.5" y="66.1" transform="rotate(-90 126.5 66.1)">3</text>
<text x="127.2" y="67.3">4</text>
<text x="182" y="66.2">27.4k</text>
<text x="190.5" y="66.2">NP</text>
<text x="67" y="76.7">HSV</text>
<text x="75.4" y="73.2">0.1uF</text>
<text x="85.4" y="73.2">D23</text>
<text x="85.9" y="74.9">4148WS</text>
<text x="92.8" y="73.2">10</text>
<text x="92.8" y="75.8">62</text>
<text x="96.4" y="73.2">R128</text>
<text x="96.4" y="75.8">R129</text>
<text x="110.9" y="74.9">Q_NMOS_SGD</text>
<text x="111.1" y="73.2">Q17</text>
<text x="128.8" y="73.2">GND</text>
<text x="178.6" y="73.2">GND</text>
<text x="187.3" y="73.2">GND</text>
<text x="202.9" y="77.6">13.7k</text>
<text x="203.6" y="73.2">NP</text>
<text x="209.1" y="77.6">R156</text>
<text x="209.4" y="73.2">C63</text>
<text x="66.2" y="78.4">OUTV</text>
<text x="67.2" y="80.2">LSV</text>
<text x="85.4" y="83.7">D24</text>
<text x="85.9" y="81.9">4148WS</text>
<text x="92.8" y="81.9">10</text>
<text x="92.8" y="79.3">62</text>
<text x="96.4" y="81.9">R131</text>
<text x="96.4" y="79.3">R130</text>
<text x="110.9" y="83.7">Q_NMOS_SGD</text>
<text x="111.1" y="81.9">Q18</text>
<text x="196.8" y="83.7">1.78k</text>
<text x="196.8" y="81.9">R153</text>
<text x="203.4" y="82.8">STSPIN32F0A</text>
<text x="206.2" y="81.1">U8D</text>
<text x="64.1" y="88.9">VBOOTW</text>
<text x="115.5" y="88">13m 1% 1W</text>
<text x="122" y="86.6">1</text>
<text x="123" y="85.3" transform="rotate(-90 123 85.3)">2</text>
<text x="126.1" y="88">R137</text>
<text x="126.5" y="85.3" transform="rotate(-90 126.5 85.3)">3</text>
<text x="127.2" y="86.6">4</text>
<text x="171.4" y="87.2">1.78k</text>
<text x="171.5" y="85.4">R140</text>
<text x="182" y="85.4">R144</text>
<text x="182" y="87.2">27.4k</text>
<text x="205.6" y="89.8">OP2P</text>
<text x="205.6" y="86.3">OP2N</text>
<text x="205.9" y="88">OP2O</text>
<text x="66.7" y="95.9">HSW</text>
<text x="75.3" y="90.7">C57</text>
<text x="75.4" y="92.4">0.1uF</text>
<text x="85.4" y="92.4">D25</text>
<text x="85.9" y="94.2">4148WS</text>
<text x="92.8" y="92.4">10</text>
<text x="92.8" y="95">62</text>
<text x="96.4" y="92.4">R132</text>
<text x="96.4" y="95">R133</text>
<text x="110.9" y="94.2">Q_NMOS_SGD</text>
<text x="111.1" y="92.4">Q19</text>
<text x="128.8" y="92.4">GND</text>
<text x="182" y="92.4">R145</text>
<text x="182" y="94.2">27.4k</text>
<text x="190.5" y="94.2">NP</text>
<text x="190.6" y="92.4">C59</text>
<text x="53.6" y="99.4">EPAD/GND</text>
<text x="65.8" y="97.6">OUTW</text>
<text x="66.8" y="99.4">LSW</text>
<text x="85.9" y="101.1">4148WS</text>
<text x="92.8" y="98.5">62</text>
<text x="92.8" y="101.1">10</text>
<text x="96.4" y="98.5">R134</text>
<text x="96.4" y="101.1">R135</text>
<text x="111.1" y="101.1">Q20</text>
<text x="178.6" y="101.1">GND</text>
<text x="187.3" y="101.1">GND</text>
<text x="203.6" y="101.1">NP</text>
<text x="209.4" y="101.1">C64</text>
<text x="49.3" y="103.8">GND</text>
<text x="85.4" y="102.9">D26</text>
<text x="110.9" y="102.9">Q_NMOS_SGD</text>
<text x="115.5" y="107.3">13m 1% 1W</text>
<text x="122" y="105.8">1</text>
<text x="123" y="104.5" transform="rotate(-90 123 104.5)">2</text>
<text x="126.1" y="107.3">R138</text>
<text x="126.5" y="104.5" transform="rotate(-90 126.5 104.5)">3</text>
<text x="127.2" y="105.8">4</text>
<text x="202.9" y="105.5">13.7k</text>
<text x="209.1" y="105.5">R157</text>
<text x="128.8" y="111.6">GND</text>
<text x="171.5" y="113.4">R141</text>
<text x="182" y="113.4">R146</text>
<text x="196.8" y="111.6">1.78k</text>
<text x="196.8" y="109.9">R154</text>
<text x="203.4" y="110.8">STSPIN32F0A</text>
<text x="206.3" y="109">U8E</text>
<text x="171.4" y="115.1">1.78k</text>
<text x="182" y="115.1">27.4k</text>
<text x="205.6" y="117.7">OP3P</text>
<text x="205.6" y="114.2">OP3N</text>
<text x="205.9" y="116">OP3O</text>
<text x="182" y="120.4">R147</text>
<text x="182" y="122.1">27.4k</text>
<text x="190.5" y="122.1">NP</text>
<text x="190.6" y="120.4">C60</text>
<text x="27.6" y="128.2">3.3k</text>
<text x="34.4" y="128.2">R148</text>
<text x="178.6" y="129.1">GND</text>
<text x="187.3" y="129.1">GND</text>
<text x="27.6" y="135.2">3.3k</text>
<text x="34.4" y="135.2">R149</text>
<text x="47.5" y="137.8">R151</text>
<text x="27.6" y="142.2">3.3k</text>
<text x="34.4" y="142.2">R150</text>
<text x="47.4" y="139.6">59k</text>
<text x="57.1" y="143.1">OC_Comp</text>
<text x="64.8" y="140.5">U8F</text>
<text x="64.9" y="142.2">STSPIN32F0A</text>
<text x="47.3" y="148.3">1nF</text>
<text x="47.4" y="146.6">C61</text>
<text x="44.1" y="154.4">GND</text>
</g>
</svg>
